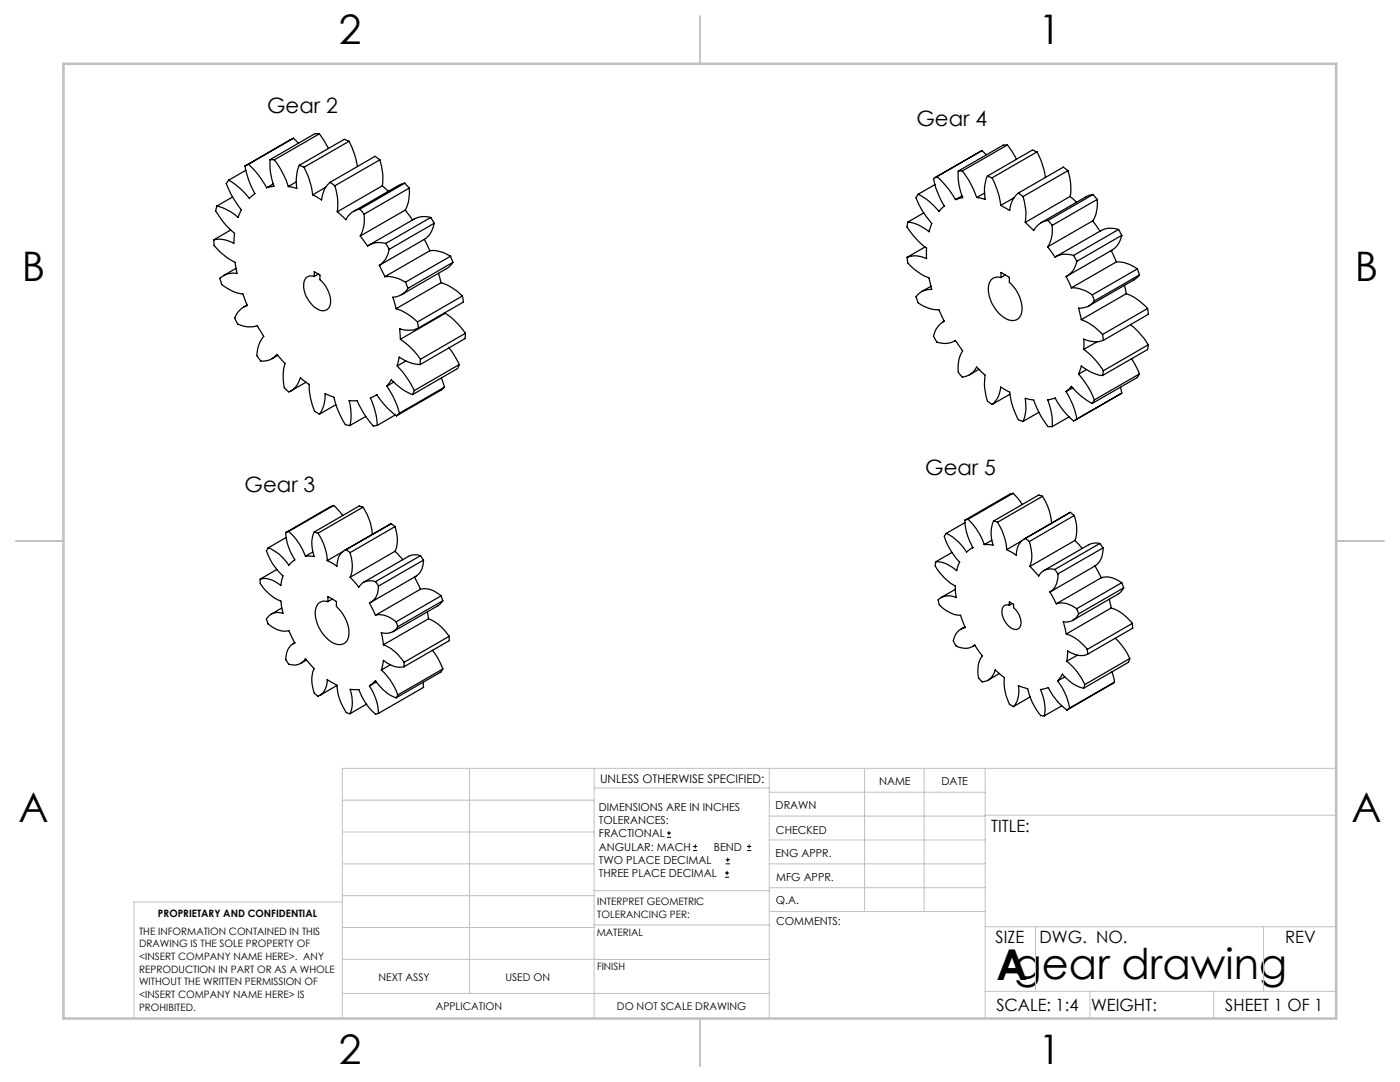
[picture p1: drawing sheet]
<svg xmlns="http://www.w3.org/2000/svg" width="279mm" height="216mm" viewBox="0 0 279 216" stroke-linecap="round" stroke-linejoin="round" font-family="sans-serif">
<g fill="none" stroke="#000" stroke-width=".25">
<path d="M45.6 35.9l-.4 .6a14.5 14.5 0 0 0 3 5.3l-.7 1.6a9.7 9.7 0 0 0-4.2-2.3M46.4 39.3l-3.1 1.8M48.9 33.1a16.2 16.2 0 0 0 2 5.5l-1.1 1a14.6 14.6 0 0 0-4.2-3.7M49.1 34l-3.5 1.9M49.6 32.8l-.7 .3M49.6 32.8a17.1 17.1 0 0 1 3.6 4.7M53.9 31.9a12.1 12.1 0 0 0 .8 5.2l-1.5 .4M53.9 31.9h.9M54.5 36.7l-1.3 .8M54.8 31.9a18.6 18.6 0 0 1 2.7 5.3M58.6 27.6l1 1M58.6 27.6l-9.7 5.5"/>
<path d="M58.6 27.6l-9 5.2M59.1 36.3l-1.6 .9M59.7 33a8.9 8.9 0 0 0-.5 4.6l-1.7-.4M59.7 33l1 .4M60.7 33.4a16.6 16.6 0 0 1 1.7 5.5M63.7 26.7l1.8 2.9M63.7 26.7h-.8l-9 5.2M63.7 26.7l-8.9 5.2M65 37.4l-2.6 1.5M65.9 36.4a4.9 4.9 0 0 0-1.7 3.5l-1.8-1M65.9 36.4l.9 .7M66.8 37.1a11.3 11.3 0 0 1 .5 5.2"/>
<path d="M69.7 28.2a16.4 16.4 0 0 1 1.6 5M69.7 28.2l-1-.4-9 5.2M69.7 28.2l-9 5.2M75.8 31.9a11.3 11.3 0 0 1 .5 5.2M75.8 31.9l-.9-.7-9 5.2M75.8 31.9l-9 5.2M76.3 37.1l1.2 1.1M76.3 37.1l-9 5.2M80.8 36.5l.9 1M80.8 36.5l-1.3 .5-8.9 5.2M80.8 36.5l-9 5.2M81.7 37.5a7.8 7.8 0 0 1-.8 4.4"/>
<path d="M81.7 37.5l-9 5.2M183.2 38.8l-.4 .6a14.2 14.2 0 0 0 3.1 5.2l-.5 1.6a7.8 7.8 0 0 0-4.2-1.9M186.6 36.8l-3.4 2M187 35.2l-.7 .4a17.2 17.2 0 0 0 2.2 5.5l-1.1 1.1a12.1 12.1 0 0 0-4.2-3.4M187 35.2a17.1 17.1 0 0 1 3.7 4.6M191.2 34.1a11.6 11.6 0 0 0 .9 5.3l-1.4 .4M192 39.1l-1.3 .7M192.1 34.1h-.9M192.1 34.1a18.1 18.1 0 0 1 2.8 5.3M196 30.1l.9 .8M196 30.1l-9.3 5.3M196 30.1l-9 5.1"/>
<path d="M196.5 38.5l-1.6 .9M197.1 35.1a7.7 7.7 0 0 0-.5 4.7l-1.7-.4M197.1 35.1l.9 .4M198 35.5a15.2 15.2 0 0 1 1.7 5.5M201 28.9l1.8 2.9M201 28.9l-.8 .1-9 5.1M201 28.9l-8.9 5.2M202.4 39.5l-2.7 1.5M203.2 38.5a4.9 4.9 0 0 0-1.7 3.5l-1.8-1M203.2 38.5l1 .7M204.2 39.2a10.5 10.5 0 0 1 .4 5.2M207 30.3a16.7 16.7 0 0 1 1.6 5.1"/>
<path d="M207 30.3l-1-.3-8.9 5.1M207 30.3l-9 5.2M213.1 34a11.1 11.1 0 0 1 .5 5.2M213.1 34l-.9-.7-9 5.2M213.1 34l-8.9 5.2M213.6 39.2l1.2 1.2M213.6 39.2l-9 5.2M218.2 38.8l.8 1M218.2 38.8l-1.3 .4-9.1 5.3M218.2 38.8l-9 5.2M219 39.8a7 7 0 0 1-.9 4.3M219 39.8l-9 5.2"/>
<path d="M42.7 47.9v1a11.1 11.1 0 0 0 4.2 3.5l.4 2.2a3.8 3.8 0 0 0-3.4 .9l.1 .3a2.05 2.05 0 0 0 1.3 1.7l1.6 .8 1.6 .4 .9 2.3a4.1 4.1 0 0 0-2.6 2.5l.2 .3a1.87 1.87 0 0 0 2 1.4h1.5l.9-.2 1.2 2.1a5.4 5.4 0 0 0-1.2 4l.5 .8a3.3 3.3 0 0 0 3.4-1.2l1.6 1.8a9.7 9.7 0 0 0-.2 4.9l.8 .7a2.68 2.68 0 0 0 2-1.8l.4-.9 1.8 1.3a11.6 11.6 0 0 0 1.2 5.5l.8 .5M43.3 41.1l-.2 .8a14 14 0 0 0 3.7 4.7l-.1 1.9a5.6 5.6 0 0 0-4-.6M46 45.9l-3.3 2M47.1 53.6l-2.5 1.4M61.1 55.5l.7-.4 .9 .1v-1l1.2 .7v.9a5.5 5.5 0 0 1 1.9 5.3 1.67 1.67 0 0 1-2.7 .4 5.4 5.4 0 0 1-2.4-5.5zM63.5 54.7l-.8 .5M71.8 41.7a3.6 3.6 0 0 0-2.8 2.2l-1.7-1.6M71.8 41.7l.9 1M71.9 47.1l1.5 2a4.1 4.1 0 0 1 3.6-.5M72.7 42.7a7.1 7.1 0 0 1-.8 4.4M75.7 53l1.1 2.2M76.8 55.2a6.9 6.9 0 0 1 4.1 1.1"/>
<path d="M77 48.6l.7 1.1M77.7 49.7a4.5 4.5 0 0 1-2 3.3M80.9 41.9l1.4 2M80.9 41.9l-9 5.2M80.9 56.3l.5 1.2M81.4 57.5a3.7 3.7 0 0 1-3 1.8l.7 2.3M84.7 47.8l1.1 2.2M84.7 47.8l-9 5.2M85.8 50a6.9 6.9 0 0 1 4.1 1.1M85.8 50l-9 5.2M86 43.4l.6 1.2M86 43.4a4.3 4.3 0 0 0-3.3 .3l-9 5.2"/>
<path d="M86 43.4l-9 5.2M86.6 44.6a4.5 4.5 0 0 1-1.9 3.2M86.6 44.6l-8.9 5.1M87.5 54.5l.5 1.9M88 56.4a10.8 10.8 0 0 1 4.3 2.7M88 56.4l-8.9 5.2M89.9 51.1l.5 1.3M89.9 51.1l-9 5.2M90.4 52.4l-.6 .7-.7 .5-9 5.2M90.4 52.4l-9 5.1M92.3 59.1l.2 1.2-9 5.1M92.3 59.1l-9 5.1"/>
<path d="M181 51.4l.2 1a9.9 9.9 0 0 0 4.2 3.1l.5 2.2a3.1 3.1 0 0 0-3.1 1.7l.1 .1a2.26 2.26 0 0 0 2 1.8l1.5 .5h1l1.1 2.3a4.3 4.3 0 0 0-2.2 3l.2 .3a1.49 1.49 0 0 0 1.5 1.1l1.4-.1 1.3-.5M181.2 44.3l-.2 .9a12.5 12.5 0 0 0 3.9 4.3v2.1a4.6 4.6 0 0 0-3.9-.2M184.4 42.5l-3.2 1.8M184.6 49.3l-3.6 2.1M185.8 57.1l-1.9 1.1M198 55.7l.8-.4 1 .1v-1l1.6 1v.9a6.6 6.6 0 0 1 2.3 6.6 1.98 1.98 0 0 1-3.1 .6 6.9 6.9 0 0 1-3.3-6.7zM200.6 54.9l-.8 .5M209.1 49.2l1.5 2.1a4.1 4.1 0 0 1 3.6-.3M209.2 44a3.7 3.7 0 0 0-2.9 2l-1.7-1.6M209.2 44l.8 1M210 45a6.4 6.4 0 0 1-.9 4.2M213.8 57.4a7.1 7.1 0 0 1 4.2 1.4"/>
<path d="M214.2 51l.7 1.1M214.9 52.1a4.1 4.1 0 0 1-2.1 3.1l1 2.2M218 58.8l.4 1.2M218.1 44.1l1.4 2M218.1 44.1l-9 5.1M221.8 50l1 2.2M222.8 52.2a7.1 7.1 0 0 1 4.2 1.5M222.8 52.2l-9 5.2M223.2 45.8l.7 1.2M223.2 45.8a4.3 4.3 0 0 0-3.5 .2l-9 5.2M223.2 45.8l-9 5.2M223.9 47a4.2 4.2 0 0 1-1.9 2.9l-9 5.2"/>
<path d="M223.9 47l-9 5.1M224.4 56.9l.4 1.7M224.8 58.6a10.9 10.9 0 0 1 4.2 3M224.8 58.6l-9 5.2M227 53.7l.4 1.2M227 53.7l-9 5.1M227.4 54.9l-1.1 .9-9 5.2M227.4 54.9l-9 5.1M49.3 60.9l-.7 .4M55.4 70.9l-1.1 .7M61.1 76.3l-3.1 1.7M75.2 78.8a15.3 15.3 0 0 0 3.9 4.2"/>
<path d="M75.2 78.8l-1.3 .6a15.4 15.4 0 0 1 1.4 5.5M75.2 78.8l-.2 .1M77.2 77l.9-1.2a10.9 10.9 0 0 0 4.2 2.9M77.2 77a19.3 19.3 0 0 1 2.5 5.4M78.6 76.2l-1.4 .8M79.1 61.6a10.8 10.8 0 0 1 4.2 2.6M79.3 73a18.6 18.6 0 0 1 3.4 4.9M79.9 67.7a15.4 15.4 0 0 1 4 4M81 72l-1.7 1M82.7 77.9l-.4 .8M83.3 64.2l.2 1.2M83.5 65.4a4.7 4.7 0 0 1-3.7 .2l.1 2.1"/>
<path d="M83.9 72.7a8 8 0 0 1-4.2-1.4l-.4 1.7M83.9 71.7v1M88.1 75.4l.6 1.9M88.7 77.3l-.6 .5-9 5.2M88.7 77.3l-9 5.1M88.9 62.5a15.4 15.4 0 0 1 4 4M88.9 62.5l-9 5.2M88.9 62.4v.1M89.6 69.4l1 1.3 1.1 2M91.7 72.7l-.4 .9-9 5.1M91.7 72.7l-9 5.2M92.9 66.5l-.1 1.1-8.9 5.1"/>
<path d="M92.9 66.5l-9 5.2M188.5 64.1l-.3 .1M190.7 67.9l1.4 2.1a5.8 5.8 0 0 0-.8 4.4l.6 .7a2.71 2.71 0 0 0 2.2-.7l.8-1.2 1.7 1.7a9.7 9.7 0 0 0 .6 5.2l.8 .6M190.7 67.9l-.2 .2M195.4 73.7l-1.9 1.1M201.5 78.7l-3.5 2M212.8 78.1l1-1a13.2 13.2 0 0 0 4.2 3.4M212.8 78.1a15.2 15.2 0 0 1 2.1 5.5M214.1 77.4l-1.3 .7M215.3 74.6l.5-1.6a8.1 8.1 0 0 0 4.2 1.9M215.3 74.6a17 17 0 0 1 3.1 5.2M215.8 63.8a10.9 10.9 0 0 1 4.2 2.9"/>
<path d="M216.3 69.7a15.7 15.7 0 0 1 3.9 4.3M216.8 73.8l-1.5 .8M218.4 60a3.4 3.4 0 0 1-3.1 1.5l.5 2.3M218.4 79.8l-.4 .7M219 68.2l-2.7 1.5M220 66.7l.2 1.2M220.2 67.9a5 5 0 0 1-3.9-.2v2M220.2 74l-.2 .9M223.6 77.3l.3 1.2M223.9 78.5l-9.3 5.3M223.9 78.5l-9 5.1M225.6 64.8a14.7 14.7 0 0 1 3.6 4"/>
<path d="M225.8 71.6l1.6 3M227.4 74.6l-.4 .7-9 5.2M227.4 74.6l-9 5.2M229 61.6l.2 1.1-9 5.2M229 61.6l-9 5.1M229.2 68.8l-.2 .9-9 5.2M229.2 68.8l-9 5.2M63.7 82.7a6.2 6.2 0 0 0 1.2-4.1l1.7 .7a15.6 15.6 0 0 0 2.4 5.5l.8 .1M67 80.8l-3.3 1.9M73 83.1l-3.2 1.8M75.3 84.9l-.7 .1a14.9 14.9 0 0 1-3.3-5l-1.6-.1a10 10 0 0 1 .1 5M78.9 82.8l-3.6 2.1"/>
<path d="M79.7 82.4l-.6 .6M198 80.7a4.7 4.7 0 0 0 1.7-3.5l1.8 1a13.4 13.4 0 0 0 1.8 5.6l.9 .3M202.2 98.4l1.8 2.2M202.2 98.4l-.7 .2-8.9 5.2M202.2 98.4l-9 5.2M204.2 84.1a7.7 7.7 0 0 0 .4-4.6l1.7 .3a15.6 15.6 0 0 0 3 5.3h.7M207.3 82.3l-3.1 1.8M208.1 99a11.2 11.2 0 0 1 1.8 5.4M208.1 99l-.8-.2-9 5.2M208.1 99l-9 5.2M213.4 83.2l-3.4 1.9M214.9 83.6l-.6 .4a13.2 13.2 0 0 1-3.7-4.6l-1.5 .4a11.7 11.7 0 0 1 .9 5.3"/>
<path d="M51.9 115.6v.6a8 8 0 0 0 4.2 3.7l.4 2.5a2.46 2.46 0 0 0-3.3 1.2l.1 .2a1.9 1.9 0 0 0 1.4 1.5 3.7 3.7 0 0 0 2.9 .5l1.2 2.5a3.1 3.1 0 0 0-1.6 3.6 1.34 1.34 0 0 0 1.5 .8 2.62 2.62 0 0 0 2.3-1.3l1.7 2a6 6 0 0 0 .2 5.1 .79 .79 0 0 0 1.4-.1 4 4 0 0 0 1-2.8l1.9 1.1M53.5 109.3l-.3 .6a10.7 10.7 0 0 0 3.3 5l-.4 1.9a4.6 4.6 0 0 0-4.2-1.2M55.2 113.6l-3.3 2M57 106.3a10.3 10.3 0 0 0 1.8 5.4l-1.2 1.1a8.5 8.5 0 0 0-4.1-3.5M57.1 107.2l-3.6 2.1M57.6 106l-.6 .3M57.6 106a12.4 12.4 0 0 1 3.4 5M62.4 110.1l-1.4 .9M62.7 106.2a6.3 6.3 0 0 0 0 4.9l-1.7-.1M62.7 106.2l.8 .2M63.5 106.4a11 11 0 0 1 1.8 5.5M66.3 119.6l-.9 .5"/>
<path d="M66.6 100.9l1.8 2M66.6 100.9l-.6 .2-9 5.2M66.6 100.9l-9 5.1M68.4 110.1l-3.1 1.8M69.1 109.6a3.3 3.3 0 0 0-1.9 3.4l-1.9-1.1M69.1 109.6l.7 .7M69.8 110.3a7 7 0 0 1 .1 4.9M69.9 115.2l1.7 2a2.63 2.63 0 0 1 3.3-1.1M72.4 101.2a10.6 10.6 0 0 1 1.9 5.4M72.4 101.2l-.7-.2-9 5.2M72.4 101.2l-8.9 5.2M74.9 116.1l.6 .8"/>
<path d="M75.5 116.9a3.3 3.3 0 0 1-1.8 3.4l1.2 2.5M78.1 104.5l.7 .6M78.1 104.5l-9.4 5.4M78.1 104.5l-9 5.1M78.8 105.1a6.6 6.6 0 0 1 0 4.9M78.8 105.1l-9 5.2M78.8 110l1.6 1.7M78.8 110l-8.9 5.2M82.7 115.1l1.2 2.5M83.9 117.6a4.5 4.5 0 0 1 4.2 1.3M83.9 117.6l-9 5.2M83.9 110.9l.6 .9"/>
<path d="M83.9 110.9l-.7-.2-1.4 .2-9.3 5.3M83.9 110.9l-9 5.2M84.5 111.8a3.7 3.7 0 0 1-1.5 3.2l-9 5.2M84.5 111.8l-9 5.1M88.1 118.9l.3 1M88.1 118.9l-9 5.2M88.4 119.9l-1 1-9 5.1M88.4 119.9l-9 5.2M186.7 112.1v.5a5 5 0 0 0 1.8 2.7l1.3 1.1 .8 .5 .2 2.3a3.2 3.2 0 0 0-3.6 .5l.1 .2a1.75 1.75 0 0 0 1 1.6 5.6 5.6 0 0 0 3.4 1.3l1 2.4a2.85 2.85 0 0 0-2.4 2.8l.1 .1a1.64 1.64 0 0 0 1.7 1.2h1.1l1.3-.6 1.5 2.2a5.1 5.1 0 0 0-.5 4.6v.1a.95 .95 0 0 0 1.6 .2l.8-.7 .7-1.4 1.8 1.5a8.7 8.7 0 0 0 1.2 5.5l.6 .3M188.8 106.4l-.3 .5a10.1 10.1 0 0 0 2.6 4.8l.4 .4-.6 1.8a5.7 5.7 0 0 0-4.2-1.8M188.8 106.4a9.8 9.8 0 0 1 4.1 3.8l1.3-.9M190 110.2l-3.3 1.9"/>
<path d="M190.7 117.6l-2.9 1.6M192.6 103.8a11 11 0 0 0 1.6 5.5M192.6 104.3l-3.8 2.1M193.2 103.6l-.6 .2M193.2 103.6a13.8 13.8 0 0 1 3.2 5.1M194.2 109.3l-.3 .1M197.9 107.8l-1.5 .9M198.3 104a6.6 6.6 0 0 0-.1 4.8l-1.8-.1M198.3 104l.8 .2M199.1 104.2a11.6 11.6 0 0 1 1.8 5.5M203.8 108l-2.9 1.7M205.4 108.1l-.6-.6a2.46 2.46 0 0 0-1.8 1.9l-.2 1.4-1.9-1.1"/>
<path d="M205.4 108.1a7.3 7.3 0 0 1 .1 4.9M205.5 113l1.8 1.9a2.73 2.73 0 0 1 3.2-1.3M210.5 113.6l.6 .9M211.1 114.5a3.7 3.7 0 0 1-1.6 3.6l1.3 2.4M213.6 102.2l.8 .7M213.6 102.2l-9.2 5.4M213.6 102.2l-.2 .2M214.4 102.9a7.6 7.6 0 0 1 .1 4.9M214.4 102.9l-9 5.2M214.5 107.8l1.5 1.6M214.5 107.8l-9 5.2M218.5 112.9l1.3 2.4"/>
<path d="M218.5 112.9l-8.9 5.2M219.5 108.4l.6 .9M219.5 108.4h-1.2l-1 .3-9 5.2M219.5 108.4l-9 5.2M219.8 115.3a4.5 4.5 0 0 1 4.1 1M219.8 115.3l-9 5.2M220.1 109.3a4 4 0 0 1-1.6 3.6M220.1 109.3l-9 5.2M221.4 119.6l.4 1.7M223.9 116.3l.4 1M223.9 116.3l-9 5.2M224.3 117.3l-.7 .9-.5 .4-9 5.2"/>
<path d="M224.3 117.3l-9 5.2M56.2 121.3l-2 1.3M58.8 128.2l-.3 .2M61.2 131.7l-1.2 .7M63.5 120.5a1.74 1.74 0 0 1 1.9-.4v-1.1l1.7 1v1a6.8 6.8 0 0 1 2.4 6.4 1.95 1.95 0 0 1-3.1 .9 7.1 7.1 0 0 1-3.4-6.7zM67.2 136.7a10 10 0 0 0 2 5.5l.6 .2M67.2 136.8l-3.3 1.9M73.7 136.9l1.2-1.1a8.7 8.7 0 0 0 4.2 3.4M73.7 136.9a10.5 10.5 0 0 1 1.8 5.4M74.9 122.8a4.5 4.5 0 0 1 4.2 1.3M75.1 136.1l-1.4 .8M76.1 133.7a11.6 11.6 0 0 1 3.3 5"/>
<path d="M76.5 128.7a8.8 8.8 0 0 1 4.1 3.5M77.9 132.6l-1.8 1.1M79.1 124.1l.3 1M79.4 125.1a2.68 2.68 0 0 1-3.3 1.1l.4 2.5M79.4 138.7l-.3 .5M80.6 132.2v.8M80.6 133a4.6 4.6 0 0 1-4.1-1.2l-.4 1.9M84.4 136.1l.1 1.1-9 5.1M85.3 122.1l.2 1.4M85.5 123.5a8.8 8.8 0 0 1 4.1 3.5M85.5 123.5l-9 5.2M86.3 129.8a11.9 11.9 0 0 1 2.1 3.7"/>
<path d="M88.4 133.5l-.3 .6-9 5.1M88.4 133.5l-9 5.2M89.6 127v.8l-9 5.2M89.6 127l-9 5.2M192.6 125.1l-.9 .5M194.5 128.8l-.4 .2M199.4 134.4l-2.2 1.3M200.3 121l.3-.2h.8v-.7l.9 .5v.6a3.7 3.7 0 0 1 1.3 3.9 1.21 1.21 0 0 1-2 .1 3.8 3.8 0 0 1-1.5-4zM202 120.4l-.6 .4M205.6 139.1l-3.4 1.9M210.8 120.5a4.4 4.4 0 0 1 4.1 1M211.1 135.9l.9-1.4a7.7 7.7 0 0 0 4.3 2.8"/>
<path d="M211.1 135.9a12.3 12.3 0 0 1 2.4 5.4M212.5 135l-1.4 .9M212.8 126.5a8.9 8.9 0 0 1 4.2 3.1M212.9 131.9a12.5 12.5 0 0 1 3.6 4.7M214.9 121.5l.4 1M215 130.7l-2.1 1.2M215.3 122.5a2.71 2.71 0 0 1-3.1 1.6l.6 2.4M216.5 136.6l-.2 .7M217 129.6l.1 .9M217.1 130.5a4 4 0 0 1-4-.6l-.2 2M221.8 121.3a8.7 8.7 0 0 1 4.2 3.1M221.8 121.3l-9 5.2"/>
<path d="M221.9 134.1l.5 2M222.4 136.1l-9.5 5.6M222.4 136.1l-8.9 5.2M222.6 127.4a11.9 11.9 0 0 1 2.9 4M225.5 131.4l-.3 .8-8.9 5.1M225.5 131.4l-9 5.2M226 124.4l.1 .9-9 5.2M226 124.4l-9 5.2M73.1 140.5l-3.3 1.9M75.5 142.3l-.5 .2a11.4 11.4 0 0 1-3.4-4.9l-1.7-.1a6.9 6.9 0 0 1-.1 4.9M202.2 141a4.9 4.9 0 0 0 1-4.2l1.9 .6a11.6 11.6 0 0 0 2.7 5.4h.6M211.9 140.8l-3.5 2"/>
<path d="M212.9 141.7a12.2 12.2 0 0 1-3.7-4.5l-1.6 .4a9.1 9.1 0 0 1 .8 5.2M213.5 141.3l-.6 .4"/>
</g>
<g fill="none" stroke="#000" stroke-width=".2">
<path d="M133.1 167.1h.8M133.1 166.2h.8M133.5 165.8v.9M138.3 169.7h.8M138.3 168.9h.8M138.7 168.5v.8M144.7 175h.8M144.7 174.2h.8M144.8 172.4h.9M144.8 171.6h.9M145.1 173.8v.8M145.2 171.1v.9"/>
<path d="M149.1 169.7h.8M149.1 168.9h.8M149.5 168.5v.8"/>
</g>
<g fill="none" stroke="#c0c0c0" stroke-width=".2">
<path d="M68.3 159.7h50.3M93.7 153.3v44.9M118.6 153.3v49.9M118.6 157.2h34.9M153.5 153.3v49.9M153.5 158.1h43.1M172.5 153.3v28.6M184.4 153.3v28.6M196.6 153.3v49.9M266.7 153.3h-198.4v49.9M68.3 178.7h50.3M68.3 172.4h50.3"/>
<path d="M68.3 166h50.3M68.3 180h-41.6v23.2M118.6 177.7h35M153.5 167.6h43.1M153.5 162.8h43.1M153.5 172.4h43.1M153.5 177.1h43.1M196.6 162.7h70.1M68.3 198.2h85.2M68.3 191.4l85.2 .1M68.3 185.1h50.3M118.6 184.6h35"/>
<path d="M153.6 181.9h43M196.6 197.8h70.1M196.6 184.9h70.1M206.7 184.9v12.9M217.5 197.8v5.4M242.2 197.8v5.4M252.2 184.9v12.9"/>
</g>
<path d="M139.7 3.2v9.5M3.1 107.9h9.6M266.7 107.9h9.5M139.7 203.2v9.6" fill="none" stroke="#c0c0c0" stroke-width=".25"/>
<path d="M12.7 12.7h254v190.5h-254z" fill="none" stroke="#c0c0c0" stroke-width=".5"/>
<text font-size="8.5" x="198.9" y="195.5">Agear drawing</text>
<g font-size="8.1">
<text x="67.6" y="8.9">2</text>
<text x="207.3" y="8.9">1</text>
<text x="4.4" y="56.2">B</text>
<text x="270.4" y="56.2">B</text>
<text x="3.7" y="164.1">A</text>
<text x="269.7" y="164.1">A</text>
<text x="67.6" y="212.4">2</text>
<text x="207.3" y="212.4">1</text>
</g>
<g font-size="4.2">
<text x="53.3" y="22.6">Gear 2</text>
<text x="182.9" y="25.1">Gear 4</text>
<text x="184.6" y="94.7">Gear 5</text>
<text x="48.8" y="98.2">Gear 3</text>
</g>
<g font-size="3.4">
<text x="197.8" y="166">TITLE:</text>
<text x="198.7" y="188.1">SIZE</text>
<text x="207.5" y="188.1">DWG. NO.</text>
<text x="256.5" y="188.2">REV</text>
<text x="198.8" y="201.7">SCALE: 1:4</text>
<text x="217.7" y="201.8">WEIGHT:</text>
<text x="244.5" y="201.7">SHEET 1 OF 1</text>
</g>
<text font-size="2.4" x="119.8" y="156.2">UNLESS OTHERWISE SPECIFIED:</text>
<g font-size="2.2">
<text x="119.5" y="161.8">DIMENSIONS ARE IN INCHES</text>
<text x="154.8" y="161.4">DRAWN</text>
<text x="175.4" y="156.6">NAME</text>
<text x="187.9" y="156.7">DATE</text>
<text x="119.5" y="164.4">TOLERANCES:</text>
<text x="119.5" y="167.1">FRACTIONAL</text>
<text x="154.9" y="166.3">CHECKED</text>
<text x="119.5" y="169.7">ANGULAR: MACH</text>
<text x="119.5" y="172.4">TWO PLACE DECIMAL</text>
<text x="142.5" y="169.7">BEND</text>
<text x="154.8" y="171">ENG APPR.</text>
<text x="119.5" y="175">THREE PLACE DECIMAL</text>
<text x="154.9" y="175.7">MFG APPR.</text>
<text x="154.9" y="180.4">Q.A.</text>
<text x="154.9" y="184.6">COMMENTS:</text>
</g>
<g font-size="2.1">
<text x="75.5" y="195.7">NEXT ASSY</text>
<text x="100.9" y="195.7">USED ON</text>
<text x="86.9" y="201.5">APPLICATION</text>
<text x="123.1" y="201.6">DO NOT SCALE DRAWING</text>
</g>
<g font-size="2">
<text x="31.5" y="182.9">PROPRIETARY AND CONFIDENTIAL</text>
<text x="119.2" y="180.6">INTERPRET GEOMETRIC</text>
<text x="119.2" y="183.1">TOLERANCING PER:</text>
<text x="27.8" y="186.5">THE INFORMATION CONTAINED IN THIS</text>
<text x="27.8" y="189">DRAWING IS THE SOLE PROPERTY OF</text>
<text x="27.8" y="191.6">&lt;INSERT COMPANY NAME HERE&gt;. ANY</text>
<text x="119.1" y="186.7">MATERIAL</text>
<text x="27.8" y="194.1">REPRODUCTION IN PART OR AS A WHOLE</text>
<text x="27.8" y="196.6">WITHOUT THE WRITTEN PERMISSION OF</text>
<text x="119.1" y="193.5">FINISH</text>
<text x="27.8" y="199.1">&lt;INSERT COMPANY NAME HERE&gt; IS</text>
<text x="27.8" y="201.7">PROHIBITED.</text>
</g>
</svg>
